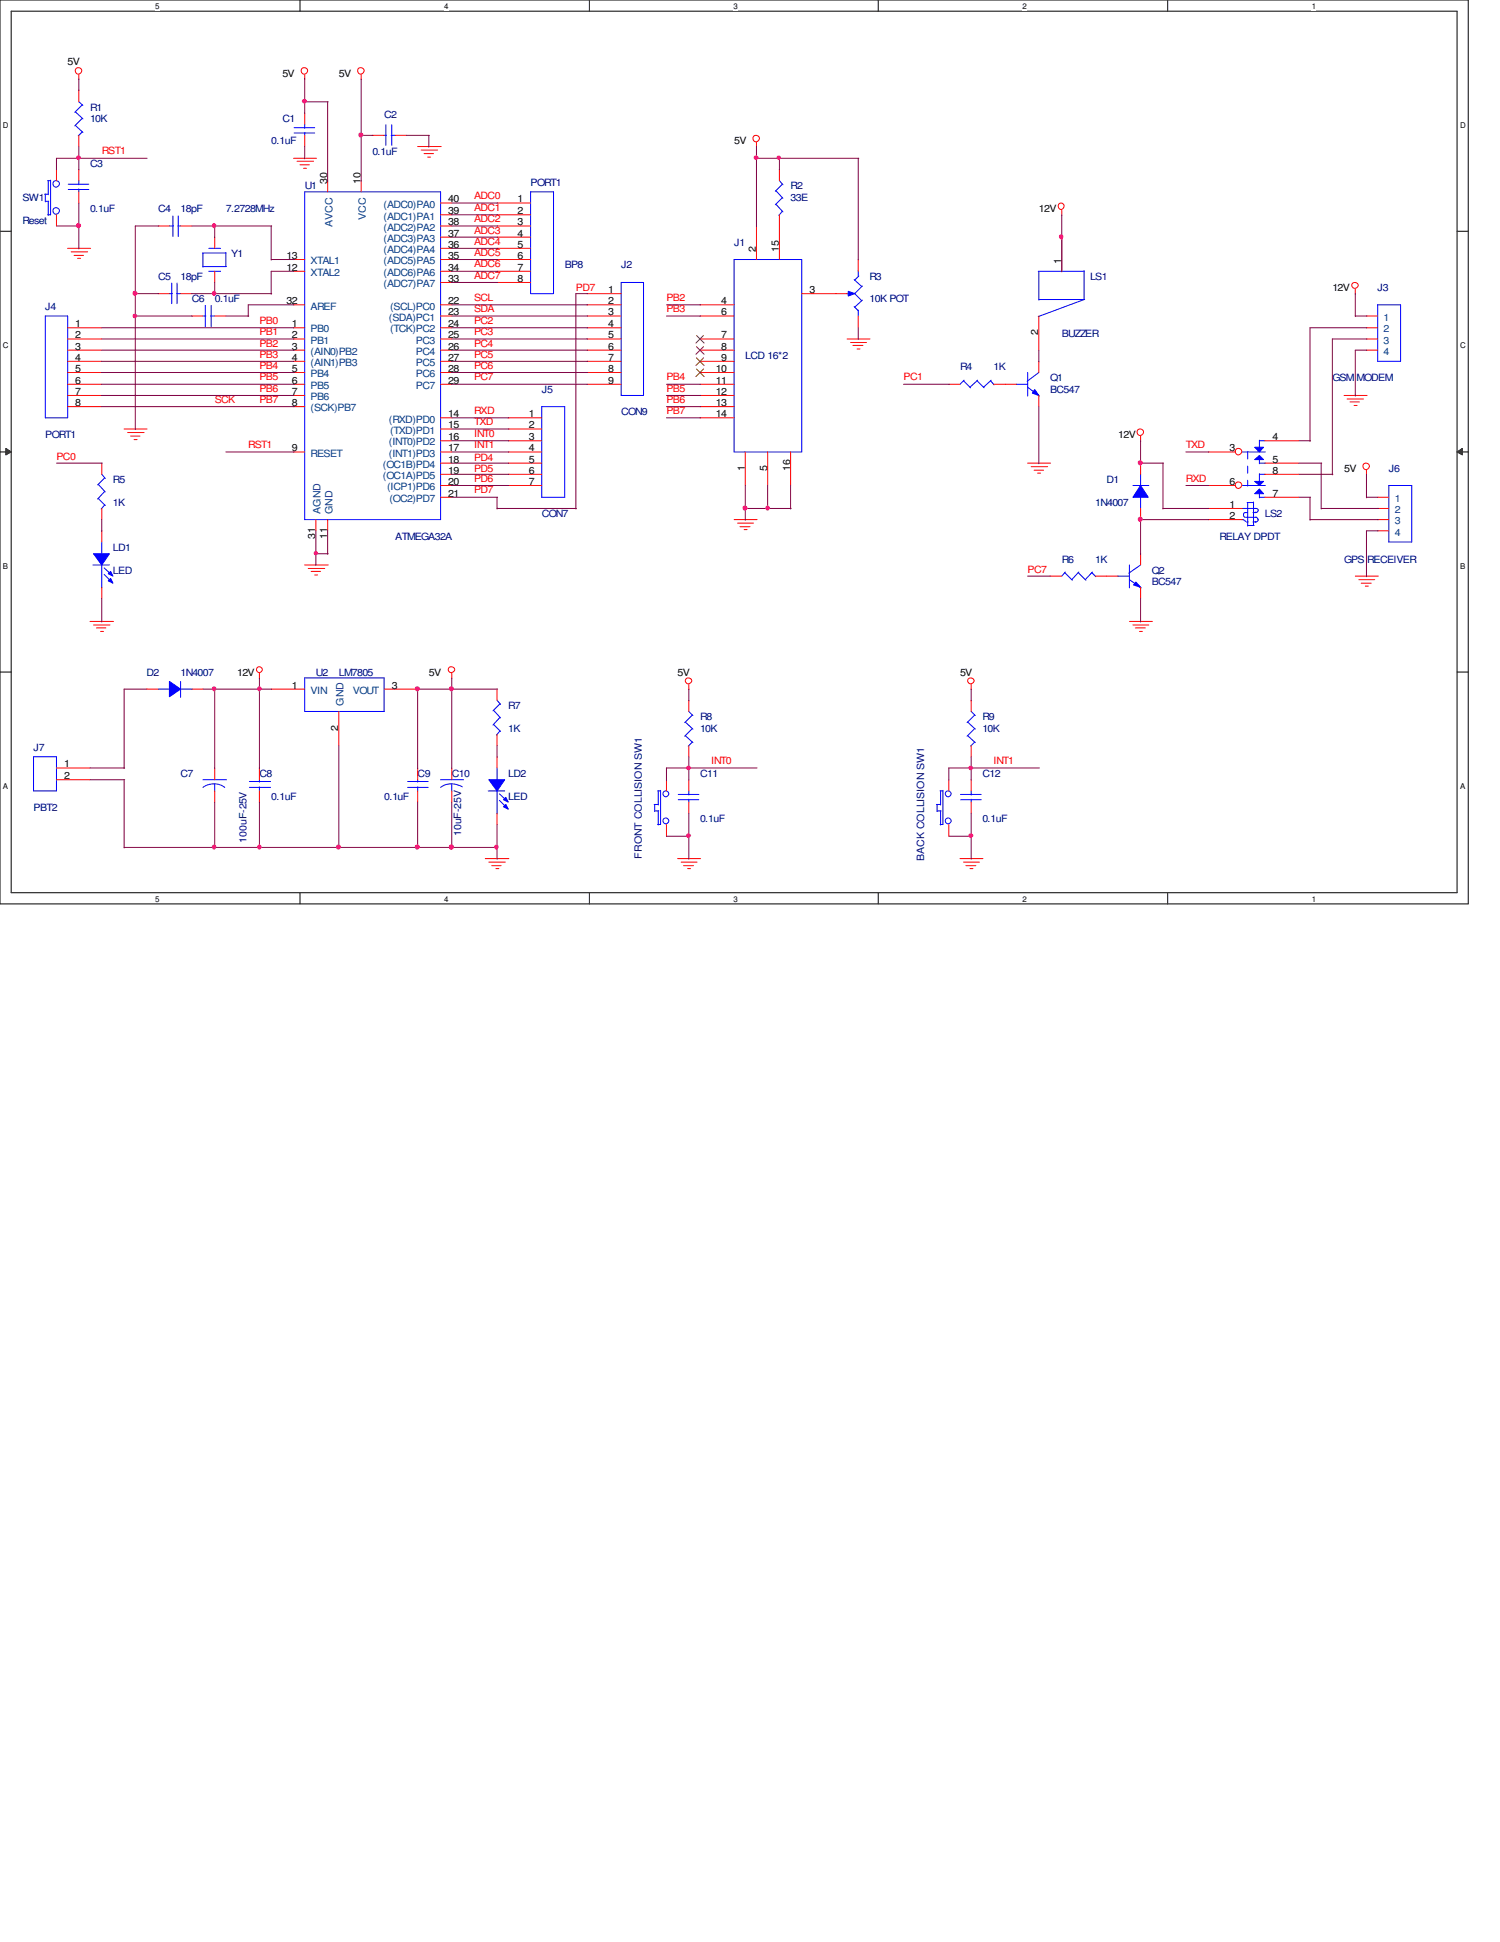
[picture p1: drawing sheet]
<svg xmlns="http://www.w3.org/2000/svg" width="216mm" height="279mm" viewBox="0 0 216 279" stroke-linecap="round" stroke-linejoin="round" font-family="sans-serif">
<path d="M0 0h211.3v130h-211.3zM1.6 1.6h208.1v126.8h-208.1z" fill="none" stroke="#000" stroke-width=".14"/>
<g fill="#fff">
<path d="M22.4 .3h.5v1.2h-.5z"/>
<path d="M22.4 128.7h.5v1.3h-.5z"/>
</g>
<path d="M43.2 0v1.6M43.2 128.4v1.6" fill="none" stroke="#000" stroke-width=".14"/>
<g fill="#fff">
<path d="M63.9 .3h.6v1.2h-.6z"/>
<path d="M63.9 128.7h.6v1.3h-.6z"/>
</g>
<path d="M84.8 0v1.6M84.8 128.4v1.6" fill="none" stroke="#000" stroke-width=".14"/>
<g fill="#fff">
<path d="M105.6 .3h.6v1.2h-.6z"/>
<path d="M105.6 128.7h.6v1.3h-.6z"/>
</g>
<path d="M126.4 0v1.6M126.4 128.4v1.6" fill="none" stroke="#000" stroke-width=".14"/>
<g fill="#fff">
<path d="M147.2 .3h.5v1.2h-.5z"/>
<path d="M147.2 128.7h.5v1.3h-.5z"/>
</g>
<path d="M168.1 0v1.6M168.1 128.4v1.6" fill="none" stroke="#000" stroke-width=".14"/>
<g fill="#fff">
<path d="M188.8 .3h.6v1.2h-.6z"/>
<path d="M188.8 128.7h.6v1.3h-.6z"/>
<path d="M.4 17.4h.8v1.3h-.8z"/>
<path d="M210.1 17.4h.8v1.3h-.8z"/>
<path d="M.4 49.1h.8v1.3h-.8z"/>
<path d="M210.1 49.1h.8v1.3h-.8z"/>
</g>
<path d="M0 33.3h1.6M209.7 33.3h1.6" fill="none" stroke="#000" stroke-width=".14"/>
<g fill="#fff">
<path d="M.4 80.9h.7v1.2h-.7z"/>
<path d="M210.1 80.9h.7v1.2h-.7z"/>
</g>
<path d="M0 65h1.6M.8 64.5l.8 .5-.8 .4zM209.7 65l.8-.5v.9zM209.7 65h1.6" fill="none" stroke="#000" stroke-width=".14"/>
<path d="M.8 64.5l.8 .5-.8 .4zM209.7 65l.8-.5v.9z" fill="#000"/>
<g fill="#fff">
<path d="M.4 112.5h.6v1.3h-.6z"/>
<path d="M210.1 112.5h.6v1.3h-.6z"/>
</g>
<path d="M0 96.7h1.6M209.7 96.7h1.6" fill="none" stroke="#000" stroke-width=".14"/>
<g fill="none" stroke="#f00" stroke-width=".14">
<path d="M11.3 10.8v.6M43.9 10.8v.6M52 10.8v.6M9.7 35.7h3.3M10.2 36.2h2.4M10.7 36.7h1.3M11.2 37.2h.4M42.2 22.8h3.4M42.2 37.3h1.7M42.2 39h1.7M42.8 23.2h2.3M43.2 23.7h1.3"/>
<path d="M43.7 24.2h.4M47.2 26v1.6M52 26v1.6M60.1 21.1h3.4M60.6 21.6h2.4M61 22.1h1.4M61.6 22.6h.4M63.4 35.7h1.6M63.4 37.3h1.6M63.4 39h1.6M63.4 29.2h1.6M63.4 30.9h1.6"/>
<path d="M63.4 32.5h1.6M63.4 34.1h1.6M108.9 20.5v.7M152.8 30.2v.8M9.7 48.8h4.9M9.7 56.9h4.9M9.7 47.2h4.9M9.7 50.4h4.9M9.7 52h4.9M9.7 53.6h4.9M9.7 55.3h4.9M9.7 58.5h4.9"/>
<path d="M42.2 48.8h1.7M42.2 56.9h1.7M42.2 43.9h1.7M42.2 47.2h1.7M42.2 50.4h1.7M42.2 52h1.7M42.2 53.6h1.7M42.2 55.3h1.7M42.2 58.5h1.7M63.4 48.8h1.6M63.4 43.9h1.6M63.4 45.5h1.6"/>
<path d="M63.4 47.2h1.6M63.4 50.4h1.6M63.4 52h1.6M63.4 53.6h1.6M63.4 55.3h1.6M63.4 40.6h1.6M121.9 48.8h3.3M122.4 49.3h2.3M122.8 49.7h1.4M123.4 50.2h.4M136.6 55.3h1.6M143 55.3h1.7"/>
<path d="M193.5 56.9h3.3M193.9 57.4h2.4M194.3 57.8h1.4M194.9 58.3h.4M195.1 41.6v.7M14.6 66.6v1.6M14.6 73.2v1.6M17.9 61.7h3.3M18.4 62.2h2.3M18.8 62.7h1.4M19.3 63.2h.4M42.2 65h1.7"/>
<path d="M45.5 74.8v1.6M47.2 74.8v1.6M63.4 61.7h1.6M63.4 66.6h1.6M63.4 65h1.6M63.4 60.1h1.6M63.4 63.4h1.6M63.4 68.2h1.6M63.4 69.9h1.6M63.4 71.5h1.6M105.7 74.8h3.3M106.2 75.3h2.3"/>
<path d="M106.5 75.8h1.4M107.1 76.2h.4M147.9 66.6h3.3M148.4 67.1h2.4M148.8 67.6h1.4M149.4 68.1h.4M164.2 62.7v.8M196.7 67.6v.7M13 89.4h3.3M13.5 89.9h2.3M13.9 90.3h1.3M14.5 90.8h.4"/>
<path d="M37.3 96.9v.7M43.9 81.3h3.3M44.4 81.8h2.3M44.8 82.2h1.3M45.3 82.7h.4M65 96.9v.7M99.1 98.5v.7M139.8 98.5v.7M162.6 89.4h3.3M163.1 89.9h2.3M163.4 90.3h1.4M164 90.8h.4"/>
<path d="M195.1 82.9h3.3M195.6 83.4h2.3M195.9 83.9h1.5M196.5 84.3h.4M30.9 110.5v1.7M30.9 113.8v1.6M99.1 112.2v1.6M99.1 115.4v1.6M69.8 123.5h3.4M70.4 124h2.3M70.8 124.5h1.3M71.4 125h.4"/>
<path d="M97.5 123.5h3.3M98 124h2.3M98.4 124.5h1.4M99 125h.4M138.2 123.5h3.3M138.7 124h2.3M139 124.5h1.5M139.6 125h.4"/>
<circle cx="11.3" cy="10.2" r=".48"/>
<circle cx="43.8" cy="10.2" r=".48"/>
<circle cx="51.9" cy="10.2" r=".48"/>
<circle cx="108.8" cy="19.9" r=".48"/>
<circle cx="152.7" cy="29.7" r=".45"/>
<circle cx="195" cy="41.1" r=".45"/>
<circle cx="164.1" cy="62.2" r=".48"/>
<circle cx="196.6" cy="67.1" r=".48"/>
<circle cx="37.3" cy="96.3" r=".42"/>
<circle cx="65" cy="96.3" r=".45"/>
<circle cx="99.1" cy="97.9" r=".45"/>
<circle cx="139.8" cy="97.9" r=".45"/>
</g>
<g fill="none" stroke="#00f" stroke-width=".14">
<path d="M43.9 27.6h19.5v47.2h-19.5zM6.5 45.5h3.2v14.6h-3.2zM138.7 54.8l1 1M138.8 54.7l-.6 .6M140.6 54.8l1 1M140.7 54.7l-1.1 1M142.6 54.8l.5 .6M142.7 54.7l-1.1 1M14.1 69.7l1.1 1.1M14.1 71.7l1.1 1M14.6 68.2l.6 .6M15.1 68.7l-1 1.1"/>
<path d="M15.1 70.7l-1 1.1M15.1 72.6l-.5 .6M29.2 113.3a2.67 2.67 0 0 1 3.1 0M29.2 112.2h3.4M30.9 112.8v1.1M70.3 113.8h2.3M71.5 110.5v1.8M71.5 113.8v3.3M97.6 114.3h3M97.6 115.1h3M99.1 113.8v.6M99.1 115v.4"/>
</g>
<path d="M70.4 112.2h2.2l-1.1 1.6z" fill-rule="evenodd" fill="#00f"/>
<path d="M70.4 112.2h2.2l-1.1 1.6z" fill="none" stroke="#00f" stroke-width=".14"/>
<path d="M72.8 115.7l.4 .7-.7-.3z" fill-rule="evenodd" fill="#00f"/>
<path d="M72.8 115.7l.4 .7-.7-.3z" fill="none" stroke="#00f" stroke-width=".14"/>
<path d="M72.8 114.7l.4 .7-.7-.3z" fill-rule="evenodd" fill="#00f"/>
<g fill="none" stroke="#00f" stroke-width=".14">
<path d="M6.4 27.9h.5M6.5 27.9v1.1M6.5 29h.5M6.9 26h.4M6.9 26v2M6.9 29v2M7.3 25.9v5h-.4M76.4 27.6h3.3v14.6h-3.3zM111.7 27.4l1 1.1M111.7 29.4l1 1.1M112.2 26l.5 .6M112.6 26.5l-1 1"/>
<path d="M112.6 28.4l-1 1.1M112.6 30.4l-.5 .6M198.3 43.9h3.3v8.1h-3.3zM22.8 99.1h1.7M26 98v2.3M26 99.1h1.7M35.9 113.3h3M35.9 112.4h3M37.3 112.2v.3M37.3 113.2v.6M58.7 113.3h2.9M58.7 112.4h2.9"/>
<path d="M60.1 112.2v.3M60.1 113.2v.6M71.9 114.2l1.1 1M71.9 115.1l1.1 1.1M72.8 114.7l.4 .7-.7-.3zM134.8 115.7h.6M134.9 115.7v1.1M134.9 116.7h.6M135.3 113.8h.4M135.4 113.8v2M135.4 116.7v2M135.7 113.7v4.9h-.4"/>
<circle cx="8.1" cy="30.3" r=".48"/>
<circle cx="8.1" cy="26.4" r=".48"/>
<circle cx="136.5" cy="118.1" r=".42"/>
<circle cx="136.5" cy="114.2" r=".42"/>
</g>
<g fill="none" stroke="#f00" stroke-width=".14">
<path d="M8.1 24.4v1.6M8.1 30.9v1.6M71.5 29.2h4.9M71.5 30.9h4.9M71.5 32.5h4.9M71.5 34.1h4.9M71.5 35.7h4.9M71.5 37.3h4.9M71.5 39h4.9M112.2 24.4v1.6M112.2 30.9v1.6M71.5 40.6h4.9"/>
<path d="M196.7 45.5h1.6M196.7 47.2h1.6M196.7 48.8h1.6M196.7 50.4h1.6M37.3 110.5v1.7M37.3 113.8v1.6M60.1 110.5v1.7M60.1 113.8v1.6M71.5 108.9v1.6M71.5 117v1.6M136.6 112.2v1.6M136.6 118.6v1.7"/>
</g>
<path d="M24.4 98l1.6 1.1-1.6 1.1z" fill-rule="evenodd" fill="#00f"/>
<g fill="none" stroke="#00f" stroke-width=".14">
<path d="M42.3 18.4h3M42.3 19.1h3M43.9 17.9v.6M43.9 19.1v.4M55.3 19.5h.3M55.5 17.9v3M56.3 19.5h.6M56.4 17.9v3M29.1 36.4h3.4M29.2 38.4h3.4M29.2 36.4v2M30.1 39h1.6"/>
<path d="M30.1 35.7h1.6M32.5 36.3v2.1M105.7 37.3h9.7v27.7h-9.7zM149.4 39h6.6M149.5 39v4.2M156 38.9v4.2l-6.6 2.5M29.2 45.5h.4M29.5 43.9v3.1M30.3 45.5h.6M30.4 43.9v3.1M89.4 40.6h3.2v16.3h-3.2zM149.5 43.1h6.6"/>
<path d="M163.1 69.9h2.3M164.2 68.2v1.7M164.2 71.5v1.7M24.4 98l1.6 1.1-1.6 1.1zM43.9 97.5h11.4v4.9h-11.4zM153.2 82.4l1.1 1.1M153.3 82.3l-.5 .6M155.2 82.4l1.1 1.1M155.3 82.3l-1 1.1M157.1 82.4l.6 .6M157.2 82.3l-1 1.1M4.8 108.9h3.3v4.9h-3.3z"/>
<path d="M63.4 112.2h3.3M65 112.8v1.1M66.5 113.2a2.87 2.87 0 0 0-3.1 .1M71 102.2l1.1 1.1M71 104.2l1.1 1M71.5 100.8l.6 .5M72 101.3l-1 1M72 103.2l-1 1.1M72 105.2l-.5 .5M94.1 115.7h.6M94.2 115.7v1.1M94.2 116.7h.6"/>
<path d="M94.7 113.8h.4M94.7 113.8v2M94.7 116.7v2M95.1 113.7v4.9h-.4M138.3 114.3h2.9M138.3 115.1h2.9M139.3 103.9l1.1 1M139.3 105.8l1.1 1M139.8 102.4l.6 .6M139.8 113.8v.6M139.8 115v.4M140.3 102.9l-1.1 1.1"/>
<path d="M140.3 104.8l-1.1 1.1M140.3 106.8l-.6 .6"/>
<circle cx="95.8" cy="118.1" r=".42"/>
<circle cx="95.8" cy="114.2" r=".42"/>
</g>
<g fill="none" stroke="#f00" stroke-width=".14">
<path d="M43.9 16.3v1.6M43.9 19.5v1.6M53.6 19.5h1.7M56.9 19.5h1.6M30.9 34.1v1.6M30.9 39v1.6M108.9 32.5v4.8M112.2 32.5v4.8M152.8 34.1v4.9M27.6 45.5h1.6M30.9 45.5h1.6M84.5 45.5h4.9"/>
<path d="M84.5 42.2h4.9M84.5 43.9h4.9M84.5 47.2h4.9M84.5 48.8h4.9M84.5 50.4h4.9M84.5 52h4.9M84.5 53.6h4.9M84.5 55.3h4.9M100.8 45.5h4.9M100.8 43.9h4.9M100.8 48.8h4.9M100.8 50.4h4.9"/>
<path d="M100.8 52h4.9M100.8 53.6h4.9M100.8 55.3h4.9M100.8 56.9h4.9M100.8 58.5h4.9M115.4 42.2h4.9M149.5 45.5v4.9M100.8 60.1h4.9M107.3 65v4.9M110.5 65v4.9M113.8 65v4.9M21.1 99.1h1.7"/>
<path d="M27.6 99.1h1.6M39 99.1h4.9M55.3 99.1h4.8M71.5 99.1v1.7M151.1 82.9h1.7M157.6 82.9h1.7M8.1 110.5h4.9M8.1 112.2h4.9M48.8 102.4v4.9M65 110.5v1.7M65 113.8v1.6M71.5 105.7v1.6"/>
<path d="M95.9 112.2v1.6M95.9 118.6v1.7M139.8 100.8v1.6M139.8 107.3v1.6M139.8 112.2v1.6M139.8 115.4v1.6"/>
</g>
<path d="M100.2 48.3l1.1 1.1M100.2 49.9l1.1 1.1M100.2 51.5l1.1 1.1M100.2 53.1l1.1 1.1M101.3 48.3l-1.1 1.1M101.3 49.9l-1.1 1.1M101.3 51.5l-1.1 1.1M101.3 53.1l-1.1 1.1" fill="none" stroke="#804000" stroke-width=".14"/>
<path d="M164.2 69.9l1.1 1.6h-2.2z" fill-rule="evenodd" fill="#00f"/>
<g fill="none" stroke="#00f" stroke-width=".14">
<path d="M10.8 16.1l1.1 1M10.8 18l1.1 1.1M11.3 14.6l.6 .6M11.9 15.1l-1.1 1.1M11.9 17l-1.1 1.1M11.9 19l-.6 .6M24.4 32.5h.6M24.9 31.1v2.9M25.6 32.5h.4M25.7 31.1v2.9M146.2 55.3h1.7M147.9 55.7l1.7 1.3"/>
<path d="M147.9 53.6v3.4M149.5 53.6l-1.7 1.3M164.2 69.9l1.1 1.6h-2.2zM199.9 69.9h3.3v8.1h-3.3zM98.6 103.9l1.1 1M98.6 105.8l1.1 1M99.1 102.4l.6 .6M99.7 102.9l-1.1 1.1M99.7 104.8l-1.1 1.1M99.7 106.8l-.6 .6"/>
</g>
<path d="M11.3 13v1.6M11.3 19.5v1.6M22.8 32.5h1.6M26 32.5h1.6M164.2 66.6v1.6M164.2 73.2v1.6M198.3 71.5h1.6M198.3 73.2h1.6M198.3 74.8h1.6M198.3 76.4h1.6M99.1 100.8v1.6M99.1 107.3v1.6" fill="none" stroke="#f00" stroke-width=".14"/>
<path d="M148.9 56l.6 .9-.9-.3z" fill="#00f"/>
<path d="M148.9 56l.6 .9-.9-.3zM14.6 78v1.8M13.4 81.3h2.3M14.6 81.3v3.3" fill="none" stroke="#00f" stroke-width=".14"/>
<path d="M144.7 55.3h1.6M149.5 52v1.6M149.5 56.9v1.6" fill="none" stroke="#f00" stroke-width=".14"/>
<path d="M13.5 79.7h2.2l-1.1 1.6z" fill-rule="evenodd" fill="#00f"/>
<path d="M13.5 79.7h2.2l-1.1 1.6z" fill="none" stroke="#00f" stroke-width=".14"/>
<path d="M15.9 83.2l.4 .7-.7-.3z" fill-rule="evenodd" fill="#00f"/>
<path d="M15.9 83.2l.4 .7-.7-.3z" fill="none" stroke="#00f" stroke-width=".14"/>
<path d="M15.9 82.2l.4 .7-.7-.3z" fill-rule="evenodd" fill="#00f"/>
<path d="M78 58.5h3.3v13h-3.3zM15 81.7l1.1 1M15 82.6l1.1 1.1M15.9 82.2l.4 .7-.7-.3z" fill="none" stroke="#00f" stroke-width=".14"/>
<path d="M14.6 76.4v1.6M73.2 60.1h4.8M73.2 61.7h4.8M73.2 63.4h4.8M73.2 65h4.8M73.2 66.6h4.8M73.2 68.2h4.8M73.2 69.9h4.8M14.6 84.5v1.6" fill="none" stroke="#f00" stroke-width=".14"/>
<path d="M122.1 41.9l.9 .3-.9 .4z" fill="#00f"/>
<g fill="none" stroke="#00f" stroke-width=".14">
<path d="M123.5 38.9v.9M123.6 39.7l-.6 .6M121.8 42.2h.5M122.1 41.9l.9 .3-.9 .4zM122.9 44.1l.6 .6M122.9 42.2l1.1 1.1M122.9 40.2l1.1 1M123.5 44.6v.9M124.1 43.2l-1.1 1M124.1 41.1l-1.1 1.1M160.9 82.9h1.7M162.6 83.4l1.7 1.2"/>
<path d="M162.6 81.3v3.3M164.2 81.3l-1.7 1.2"/>
</g>
<path d="M123.5 37.3v1.7M120.3 42.2h1.6M123.5 45.5v1.7" fill="none" stroke="#f00" stroke-width=".14"/>
<path d="M163.5 83.7l.7 .8-1-.3z" fill="#00f"/>
<path d="M9.8 26.5h3M9.8 27.3h3M11.3 26v.6M11.3 27.2v.4M163.5 83.7l.7 .8-1-.3z" fill="none" stroke="#00f" stroke-width=".14"/>
<path d="M11.3 24.4v1.6M11.3 27.6v1.6M164.2 79.7v1.6M159.3 82.9h1.7M164.2 84.5v1.6" fill="none" stroke="#f00" stroke-width=".14"/>
<path d="M180.6 66.1l.7-.6 .6 .6z" fill="#00f"/>
<path d="M180.6 66.1l.7-.6 .6 .6z" fill="none" stroke="#00f" stroke-width=".14"/>
<path d="M180.6 64.3h1.3l-.6 .7z" fill="#00f"/>
<g fill="none" stroke="#00f" stroke-width=".14">
<path d="M178.7 74.8h.4M178.8 65h3.3M178.8 73.2h2M179.2 74.8l.1 .2M179.3 74.4h1.5M179.4 75.1h.3M179.5 72.3h.9M179.6 73.7h-.4a.35 .35 0 0 0-.2 .4 .35 .35 0 0 0 .2 .3M179.6 72.3v3.4M179.6 75.6h.9M180.3 73.7h.5M180.3 75.1h.5"/>
<path d="M180.4 72.2v3.4M180.6 64.3h1.3l-.6 .7zM180.7 73.2l.4 .1a.33 .33 0 0 1-.1 .3 .33 .33 0 0 1-.3 .1M180.7 74.4a.35 .35 0 0 1 .4 .2 .35 .35 0 0 1-.2 .4l-.1 .1-.1-.1M181.3 63.3v1M181.3 66.1v.6M181.3 63.4h.8M181.3 66.6h.8"/>
</g>
<path d="M180.6 69.3h1.3l-.6 .6z" fill="#00f"/>
<path d="M180.6 69.3h1.3l-.6 .6z" fill="none" stroke="#00f" stroke-width=".14"/>
<path d="M180.6 71l.7-.6 .6 .6z" fill="#00f"/>
<path d="M24.4 42.2h.4M24.7 40.7v3M25.4 42.2h.6M25.5 40.7v3M178.8 69.9h3.3M180.6 71l.7-.6 .6 .6zM181.3 71.5h.8M181.3 68.2v1.1M181.3 71v.6M181.3 68.2h.8" fill="none" stroke="#00f" stroke-width=".14"/>
<path d="M179.6 65v4.9" fill="none" stroke="#00f" stroke-width=".14" stroke-dasharray="1 1 1 1 1 1 1 1"/>
<g fill="none" stroke="#f00" stroke-width=".14">
<path d="M22.8 42.2h1.6M26 42.2h1.6M173.9 65h3.9M173.9 69.9h3.9M173.9 73.2h4.9M173.9 74.8h4.9M182 63.4h4.9M182 66.6h4.9M182 68.2h4.9M182 71.5h4.9"/>
<circle cx="178.3" cy="69.8" r=".48"/>
<circle cx="178.3" cy="65" r=".48"/>
</g>
<g fill="none" stroke="#800040" stroke-width=".14">
<path d="M11.3 11.3v1.7M43.9 11.3v5M43.9 14.6h3.3M47.2 14.6v11.5M52 19.5h1.7M52 11.3v14.8M58.5 19.5h3.3M61.7 19.5v1.7M8.1 32.5h3.3M11.3 21.1v3.4M11.3 29.2v6.6M21.2 22.8h-13.1v1.7"/>
<path d="M22.9 32.5h-3.4v29.3M27.6 32.5h11.5M30.9 32.5v1.7M39 37.3h3.3M39 32.5v4.9M42.3 39h-3.3v3.3M43.9 21.1v1.8M65 32.5h6.6M65 37.3h6.6M65 29.2h6.6M65 35.7h6.6M65 34.1h6.6"/>
<path d="M65 30.9h6.6M65 39h6.6M108.9 22.8h14.7M108.9 21.1v11.5M112.2 22.8v1.7M123.5 22.8v14.6M152.8 30.9v8.2M14.6 55.3h27.7M14.6 48.8h27.7M14.6 50.4h27.7M14.6 56.9h27.7M14.6 47.2h27.7"/>
<path d="M14.6 52h27.7M14.6 58.5h27.7M14.6 53.6h27.7M19.5 42.2h3.4M19.5 45.5h8.2M27.6 42.2h11.5M30.9 40.6v1.7M32.5 45.5h3.3M42.3 43.9h-6.6v1.7M65 55.3h19.6M65 48.8h19.6M65 50.4h19.6"/>
<path d="M65 47.2h19.6M65 52h19.6M65 43.9h19.6M65 40.6h6.6M65 53.6h19.6M65 45.5h19.6M84.6 42.2h-1.7v31M95.9 55.3h4.9M95.9 56.9h4.9M95.9 43.9h4.9M95.9 58.5h4.9M95.9 45.5h4.9"/>
<path d="M123.5 47.2v1.7M130 55.3h6.7M149.5 50.4v1.7M149.5 58.5v8.2M195.1 45.5h1.7M195.1 42.2v3.4M196.8 48.8h-5v19.5M196.8 50.4h-1.7v6.6M196.8 47.2h-8.2v16.3M8.1 66.6h6.6M14.6 74.8v1.7M32.5 65h9.8"/>
<path d="M45.5 76.4v5M45.5 79.7h1.7M47.2 76.4v3.4M65 68.2h8.2M65 69.9h8.2M65 63.4h8.2M65 61.7h8.2M65 65h8.2M65 60.1h8.2M65 71.5h6.6M65 66.6h8.2M71.5 71.5v1.7"/>
<path d="M71.5 73.2h11.5M95.9 60.1h4.9M107.3 73.2h6.6M107.3 69.9v4.9M110.5 69.9v3.3M113.8 69.9v3.3M164.2 66.6h3.3M164.2 63.4v3.3M167.4 73.2h6.6M167.4 66.6v6.6M170.7 69.9h3.3M170.7 65h3.3"/>
<path d="M174 74.8h-9.8v5M186.9 68.2h5M186.9 63.4h1.7M186.9 71.5h1.7M186.9 66.6h3.3M188.6 74.8h9.8M188.6 71.5v3.3M190.2 73.2h8.2M190.2 66.6v6.6M196.7 71.5h1.7M196.7 68.2v3.4M198.4 76.4h-1.7v6.6"/>
<path d="M14.6 86.1v3.4M21.2 99.1h-3.3v11.5M29.2 99.1h9.9M30.9 99.1v11.5M37.3 97.5v13.1M65 97.5v13.1M71.6 99.1h-11.5v11.5M99.1 99.1v1.7M139.8 99.1v1.7M147.9 82.9h3.3M164.2 86.1v3.4M13 112.2h4.9"/>
<path d="M13 110.5h4.9M17.9 112.2v9.8M30.9 115.4v6.6M37.3 115.4v6.6M48.8 107.3v14.7M60.1 115.4v6.6M65 115.4v6.6M71.5 107.3v1.7M71.5 118.6v5M99.1 108.9v3.4M99.1 117v6.6M109 110.5h-13.1v1.8"/>
<path d="M139.8 108.9v3.4M139.8 117v6.6M149.6 110.5h-13v1.8M17.9 121.9h53.7M95.9 120.3h3.3M136.6 120.3h3.3"/>
</g>
<path d="M45.2 79.4l.3-.1 .2 .3-.2 .2-.2-.1z" fill-rule="evenodd" fill="#f0f"/>
<path d="M45.2 79.4l.3-.1 .2 .3-.2 .2-.2-.1z" fill="none" stroke="#f0f" stroke-width=".14"/>
<circle cx="11.3" cy="32.5" r=".31" fill="#f0f"/>
<circle cx="11.3" cy="32.5" r=".31" fill="none" stroke="#f0f" stroke-width=".14"/>
<circle cx="30.8" cy="32.5" r=".28" fill="#f0f"/>
<circle cx="30.8" cy="32.5" r=".28" fill="none" stroke="#f0f" stroke-width=".14"/>
<circle cx="43.8" cy="14.6" r=".28" fill="#f0f"/>
<circle cx="43.8" cy="14.6" r=".28" fill="none" stroke="#f0f" stroke-width=".14"/>
<circle cx="30.8" cy="42.2" r=".28" fill="#f0f"/>
<circle cx="30.8" cy="42.2" r=".28" fill="none" stroke="#f0f" stroke-width=".14"/>
<circle cx="11.3" cy="22.7" r=".28" fill="#f0f"/>
<circle cx="11.3" cy="22.7" r=".28" fill="none" stroke="#f0f" stroke-width=".14"/>
<circle cx="30.8" cy="99.1" r=".28" fill="#f0f"/>
<circle cx="30.8" cy="99.1" r=".28" fill="none" stroke="#f0f" stroke-width=".14"/>
<circle cx="37.3" cy="99.1" r=".28" fill="#f0f"/>
<circle cx="37.3" cy="99.1" r=".28" fill="none" stroke="#f0f" stroke-width=".14"/>
<circle cx="108.9" cy="22.7" r=".28" fill="#f0f"/>
<circle cx="108.9" cy="22.7" r=".28" fill="none" stroke="#f0f" stroke-width=".14"/>
<circle cx="152.7" cy="34.1" r=".28" fill="#f0f"/>
<circle cx="152.7" cy="34.1" r=".28" fill="none" stroke="#f0f" stroke-width=".14"/>
<circle cx="107.2" cy="73.1" r=".31" fill="#f0f"/>
<circle cx="107.2" cy="73.1" r=".31" fill="none" stroke="#f0f" stroke-width=".14"/>
<circle cx="110.5" cy="73.1" r=".28" fill="#f0f"/>
<circle cx="110.5" cy="73.1" r=".28" fill="none" stroke="#f0f" stroke-width=".14"/>
<circle cx="19.4" cy="42.2" r=".31" fill="#f0f"/>
<circle cx="19.4" cy="42.2" r=".31" fill="none" stroke="#f0f" stroke-width=".14"/>
<circle cx="19.4" cy="45.5" r=".28" fill="#f0f"/>
<circle cx="19.4" cy="45.5" r=".28" fill="none" stroke="#f0f" stroke-width=".14"/>
<circle cx="65" cy="121.9" r=".31" fill="#f0f"/>
<circle cx="65" cy="121.9" r=".31" fill="none" stroke="#f0f" stroke-width=".14"/>
<circle cx="30.8" cy="121.9" r=".28" fill="#f0f"/>
<circle cx="30.8" cy="121.9" r=".28" fill="none" stroke="#f0f" stroke-width=".14"/>
<circle cx="37.3" cy="121.9" r=".28" fill="#f0f"/>
<circle cx="37.3" cy="121.9" r=".28" fill="none" stroke="#f0f" stroke-width=".14"/>
<circle cx="48.7" cy="121.9" r=".31" fill="#f0f"/>
<circle cx="48.7" cy="121.9" r=".31" fill="none" stroke="#f0f" stroke-width=".14"/>
<circle cx="71.4" cy="121.9" r=".28" fill="#f0f"/>
<circle cx="71.4" cy="121.9" r=".28" fill="none" stroke="#f0f" stroke-width=".14"/>
<circle cx="60.1" cy="99.1" r=".31" fill="#f0f"/>
<circle cx="60.1" cy="99.1" r=".31" fill="none" stroke="#f0f" stroke-width=".14"/>
<circle cx="51.9" cy="19.4" r=".31" fill="#f0f"/>
<circle cx="51.9" cy="19.4" r=".31" fill="none" stroke="#f0f" stroke-width=".14"/>
<circle cx="60.1" cy="121.9" r=".31" fill="#f0f"/>
<circle cx="60.1" cy="121.9" r=".31" fill="none" stroke="#f0f" stroke-width=".14"/>
<circle cx="65" cy="121.9" r=".31" fill="#f0f"/>
<circle cx="65" cy="121.9" r=".31" fill="none" stroke="#f0f" stroke-width=".14"/>
<circle cx="65" cy="99.1" r=".31" fill="#f0f"/>
<circle cx="65" cy="99.1" r=".31" fill="none" stroke="#f0f" stroke-width=".14"/>
<path d="M111.9 22.5l.2-.1 .3 .3-.3 .2-.2-.1z" fill-rule="evenodd" fill="#f0f"/>
<path d="M111.9 22.5l.2-.1 .3 .3-.3 .2-.2-.1z" fill="none" stroke="#f0f" stroke-width=".14"/>
<circle cx="99.1" cy="110.5" r=".28" fill="#f0f"/>
<circle cx="99.1" cy="110.5" r=".28" fill="none" stroke="#f0f" stroke-width=".14"/>
<circle cx="99.1" cy="120.2" r=".28" fill="#f0f"/>
<circle cx="99.1" cy="120.2" r=".28" fill="none" stroke="#f0f" stroke-width=".14"/>
<circle cx="164.1" cy="66.6" r=".31" fill="#f0f"/>
<circle cx="164.1" cy="66.6" r=".31" fill="none" stroke="#f0f" stroke-width=".14"/>
<circle cx="164.1" cy="74.7" r=".31" fill="#f0f"/>
<circle cx="164.1" cy="74.7" r=".31" fill="none" stroke="#f0f" stroke-width=".14"/>
<circle cx="139.8" cy="110.5" r=".28" fill="#f0f"/>
<circle cx="139.8" cy="110.5" r=".28" fill="none" stroke="#f0f" stroke-width=".14"/>
<circle cx="139.8" cy="120.2" r=".28" fill="#f0f"/>
<circle cx="139.8" cy="120.2" r=".28" fill="none" stroke="#f0f" stroke-width=".14"/>
<g font-size="1.4">
<text x="9.7" y="9.4">5V</text>
<text x="40.6" y="11">5V</text>
<text x="48.8" y="11">5V</text>
<text x="105.7" y="20.7">5V</text>
<text x="47.1" y="26.5" transform="rotate(-90 47.1 26.5)">30</text>
<text x="51.9" y="26.5" transform="rotate(-90 51.9 26.5)">10</text>
<text x="64.5" y="29.1">40</text>
<text x="74.5" y="29.1">1</text>
<text x="64.5" y="30.8">39</text>
<text x="64.5" y="32.4">38</text>
<text x="64.5" y="34">37</text>
<text x="64.5" y="35.6">36</text>
<text x="74.5" y="30.8">2</text>
<text x="74.5" y="32.4">3</text>
<text x="74.5" y="34">4</text>
<text x="74.5" y="35.6">5</text>
<text x="149.5" y="30.5">12V</text>
<text x="41.2" y="37.3">13</text>
<text x="41.2" y="38.9">12</text>
<text x="64.5" y="37.3">35</text>
<text x="64.5" y="38.9">34</text>
<text x="64.5" y="40.6">33</text>
<text x="74.5" y="37.3">6</text>
<text x="74.5" y="38.9">7</text>
<text x="74.5" y="40.6">8</text>
<text x="108.8" y="36.2" transform="rotate(-90 108.8 36.2)">2</text>
<text x="112.1" y="36.2" transform="rotate(-90 112.1 36.2)">15</text>
<text x="152.7" y="37.9" transform="rotate(-90 152.7 37.9)">1</text>
<text x="191.8" y="41.9">12V</text>
<text x="10.8" y="47.1">1</text>
<text x="41.2" y="43.8">32</text>
<text x="42" y="47.1">1</text>
<text x="64.5" y="43.8">22</text>
<text x="64.5" y="45.4">23</text>
<text x="64.5" y="47.1">24</text>
<text x="87.5" y="42.2">1</text>
<text x="87.5" y="43.8">2</text>
<text x="87.5" y="45.4">3</text>
<text x="87.5" y="47.1">4</text>
<text x="103.8" y="43.8">4</text>
<text x="103.8" y="45.4">6</text>
<text x="116.5" y="42.2">3</text>
<text x="10.8" y="48.7">2</text>
<text x="10.8" y="50.3">3</text>
<text x="10.8" y="51.9">4</text>
<text x="10.8" y="53.5">5</text>
<text x="42" y="48.7">2</text>
<text x="42" y="50.3">3</text>
<text x="42" y="51.9">4</text>
<text x="42" y="53.5">5</text>
<text x="64.5" y="48.7">25</text>
<text x="64.5" y="50.3">26</text>
<text x="64.5" y="51.9">27</text>
<text x="64.5" y="53.5">28</text>
<text x="87.5" y="48.7">5</text>
<text x="87.5" y="50.3">6</text>
<text x="87.5" y="51.9">7</text>
<text x="87.5" y="53.5">8</text>
<text x="103" y="53.5">10</text>
<text x="103.8" y="48.7">7</text>
<text x="103.8" y="50.3">8</text>
<text x="103.8" y="51.9">9</text>
<text x="149.4" y="48.3" transform="rotate(-90 149.4 48.3)">2</text>
<text x="10.8" y="55.2">6</text>
<text x="10.8" y="56.8">7</text>
<text x="10.8" y="58.4">8</text>
<text x="42" y="55.2">6</text>
<text x="42" y="56.8">7</text>
<text x="42" y="58.4">8</text>
<text x="64.5" y="55.2">29</text>
<text x="87.5" y="55.2">9</text>
<text x="103" y="55.2">11</text>
<text x="103" y="56.8">12</text>
<text x="103" y="58.4">13</text>
<text x="42" y="64.9">9</text>
<text x="64.5" y="60">14</text>
<text x="64.5" y="61.6">15</text>
<text x="64.5" y="63.3">16</text>
<text x="64.5" y="64.9">17</text>
<text x="76.1" y="60">1</text>
<text x="76.1" y="61.6">2</text>
<text x="76.1" y="63.3">3</text>
<text x="76.1" y="64.9">4</text>
<text x="103" y="60">14</text>
<text x="161" y="63">12V</text>
<text x="177" y="64.9">3</text>
<text x="183.1" y="63.3">4</text>
<text x="64.5" y="66.5">18</text>
<text x="64.5" y="68.2">19</text>
<text x="64.5" y="69.8">20</text>
<text x="64.5" y="71.5">21</text>
<text x="76.1" y="66.5">5</text>
<text x="76.1" y="68.2">6</text>
<text x="76.1" y="69.8">7</text>
<text x="107.2" y="67.8" transform="rotate(-90 107.2 67.8)">1</text>
<text x="110.4" y="67.8" transform="rotate(-90 110.4 67.8)">5</text>
<text x="113.7" y="67.8" transform="rotate(-90 113.7 67.8)">16</text>
<text x="177" y="69.8">6</text>
<text x="183.1" y="66.5">5</text>
<text x="183.1" y="68.2">8</text>
<text x="183.1" y="71.5">7</text>
<text x="193.5" y="67.9">5V</text>
<text x="45.4" y="77.6" transform="rotate(-90 45.4 77.6)">31</text>
<text x="47.1" y="77.6" transform="rotate(-90 47.1 77.6)">11</text>
<text x="177" y="73.1">1</text>
<text x="177" y="74.7">2</text>
<text x="34.1" y="97.2">12V</text>
<text x="42" y="99.1">1</text>
<text x="56.4" y="99.1">3</text>
<text x="61.7" y="97.2">5V</text>
<text x="97.5" y="97.2">5V</text>
<text x="138.2" y="97.2">5V</text>
<text x="48.7" y="105.2" transform="rotate(-90 48.7 105.2)">2</text>
<text x="9.2" y="110.4">1</text>
<text x="9.2" y="112.1">2</text>
</g>
<g font-size="1.4" fill="#000080">
<text x="13" y="15.9">R1</text>
<text x="13" y="17.5">10K</text>
<text x="40.6" y="17.5">C1</text>
<text x="55.3" y="17">C2</text>
<text x="39" y="20.7">0.1uF</text>
<text x="53.6" y="22.4">0.1uF</text>
<text x="3.2" y="28.9">SW1</text>
<text x="13" y="24">C3</text>
<text x="43.9" y="27.3">U1</text>
<text x="76.4" y="26.8">PORT1</text>
<text x="113.8" y="27.3">R2</text>
<text x="113.8" y="28.9">33E</text>
<text x="3.2" y="32.2">Reset</text>
<text x="13" y="30.5">0.1uF</text>
<text x="22.8" y="30.5">C4</text>
<text x="26" y="30.5">18pF</text>
<text x="32.5" y="30.5">7.2728MHz</text>
<text x="105.7" y="35.4">J1</text>
<text x="22.8" y="40.3">C5</text>
<text x="26" y="40.3">18pF</text>
<text x="33.3" y="37">Y1</text>
<text x="81.3" y="38.6">BP8</text>
<text x="89.4" y="38.6">J2</text>
<text x="125.1" y="40.3">R3</text>
<text x="156.9" y="40.3">LS1</text>
<text x="198.3" y="41.9">J3</text>
<text x="6.5" y="44.6">J4</text>
<text x="27.6" y="43.5">C6</text>
<text x="30.9" y="43.5">0.1uF</text>
<text x="125.1" y="43.5">10K POT</text>
<text x="107.3" y="51.6">LCD 16*2</text>
<text x="138.2" y="53.3">R4</text>
<text x="143" y="53.3">1K</text>
<text x="152.8" y="48.4">BUZZER</text>
<text x="78" y="56.6">J5</text>
<text x="89.4" y="59.8">CON9</text>
<text x="151.1" y="54.9">Q1</text>
<text x="151.1" y="56.6">BC547</text>
<text x="191.8" y="54.9">GSM MODEM</text>
<text x="6.5" y="63">PORT1</text>
<text x="16.3" y="69.5">R5</text>
<text x="159.3" y="69.5">D1</text>
<text x="199.9" y="67.9">J6</text>
<text x="16.3" y="72.8">1K</text>
<text x="56.9" y="77.6">ATMEGA32A</text>
<text x="78" y="74.4">CON7</text>
<text x="157.6" y="72.8">1N4007</text>
<text x="175.5" y="77.6">RELAY DPDT</text>
<text x="182" y="74.4">LS2</text>
<text x="16.3" y="79.2">LD1</text>
<text x="16.3" y="82.5">LED</text>
<text x="152.8" y="80.9">R6</text>
<text x="157.6" y="80.9">1K</text>
<text x="165.8" y="82.5">Q2</text>
<text x="193.5" y="80.9">GPS RECEIVER</text>
<text x="165.8" y="84.2">BC547</text>
<text x="21.1" y="97.2">D2</text>
<text x="26" y="97.2">1N4007</text>
<text x="45.5" y="97.2">U2</text>
<text x="48.8" y="97.2">LM7805</text>
<text x="73.2" y="102">R7</text>
<text x="73.2" y="105.3">1K</text>
<text x="100.8" y="103.6">R8</text>
<text x="100.8" y="105.3">10K</text>
<text x="141.4" y="103.6">R9</text>
<text x="141.4" y="105.3">10K</text>
<text x="4.8" y="108">J7</text>
<text x="26" y="111.8">C7</text>
<text x="37.3" y="111.8">C8</text>
<text x="60.1" y="111.8">C9</text>
<text x="65" y="111.8">C10</text>
<text x="73.2" y="111.8">LD2</text>
<text x="100.8" y="111.8">C11</text>
<text x="141.4" y="111.8">C12</text>
<text x="4.8" y="116.7">PBT2</text>
<text x="39" y="115.1">0.1uF</text>
<text x="55.3" y="115.1">0.1uF</text>
<text x="73.2" y="115.1">LED</text>
<text x="100.8" y="118.3">0.1uF</text>
<text x="141.4" y="118.3">0.1uF</text>
<text x="35.5" y="121.2" transform="rotate(-90 35.5 121.2)">100uF-25V</text>
<text x="66.4" y="120.3" transform="rotate(-90 66.4 120.3)">10uF-25V</text>
<text x="92.4" y="123.5" transform="rotate(-90 92.4 123.5)">FRONT COLLISION SW1</text>
<text x="133" y="123.9" transform="rotate(-90 133 123.9)">BACK COLLISION SW1</text>
</g>
<g font-size="1.4" fill="#f00">
<text x="14.6" y="22.2">RST1</text>
<text x="68.2" y="28.7">ADC0</text>
<text x="68.2" y="35.2">ADC4</text>
<text x="68.2" y="33.6">ADC3</text>
<text x="68.2" y="30.3">ADC1</text>
<text x="68.2" y="32">ADC2</text>
<text x="68.2" y="36.8">ADC5</text>
<text x="68.2" y="40.1">ADC7</text>
<text x="68.2" y="38.4">ADC6</text>
<text x="82.9" y="41.9">PD7</text>
<text x="37.3" y="46.6">PB0</text>
<text x="68.2" y="46.6">PC2</text>
<text x="68.2" y="43.3">SCL</text>
<text x="68.2" y="45">SDA</text>
<text x="95.9" y="45">PB3</text>
<text x="95.9" y="43.3">PB2</text>
<text x="37.3" y="48.3">PB1</text>
<text x="37.3" y="49.9">PB2</text>
<text x="37.3" y="51.5">PB3</text>
<text x="37.3" y="53.1">PB4</text>
<text x="68.2" y="51.5">PC5</text>
<text x="68.2" y="49.9">PC4</text>
<text x="68.2" y="53.1">PC6</text>
<text x="68.2" y="48.3">PC3</text>
<text x="30.9" y="58">SCK</text>
<text x="37.3" y="54.7">PB5</text>
<text x="37.3" y="56.4">PB6</text>
<text x="37.3" y="58">PB7</text>
<text x="68.2" y="59.6">RXD</text>
<text x="68.2" y="54.7">PC7</text>
<text x="95.9" y="54.7">PB4</text>
<text x="95.9" y="58">PB6</text>
<text x="95.9" y="59.6">PB7</text>
<text x="95.9" y="56.4">PB5</text>
<text x="130" y="54.7">PC1</text>
<text x="35.7" y="64.5">RST1</text>
<text x="68.2" y="62.8">INT0</text>
<text x="68.2" y="61.2">TXD</text>
<text x="68.2" y="64.5">INT1</text>
<text x="170.7" y="64.5">TXD</text>
<text x="8.1" y="66.1">PC0</text>
<text x="68.2" y="67.9">PD5</text>
<text x="68.2" y="69.3">PD6</text>
<text x="68.2" y="71">PD7</text>
<text x="68.2" y="66.3">PD4</text>
<text x="170.7" y="69.3">RXD</text>
<text x="147.9" y="82.4">PC7</text>
<text x="102.4" y="110">INT0</text>
<text x="143" y="110">INT1</text>
</g>
<g font-size="1.4" fill="#004080">
<text x="55.2" y="29.9">(ADC0)PA0</text>
<text x="47.8" y="32.7" transform="rotate(-90 47.8 32.7)">AVCC</text>
<text x="52.7" y="31.7" transform="rotate(-90 52.7 31.7)">VCC</text>
<text x="55.2" y="31.6">(ADC1)PA1</text>
<text x="55.2" y="33.2">(ADC2)PA2</text>
<text x="55.2" y="34.8">(ADC3)PA3</text>
<text x="44.7" y="38">XTAL1</text>
<text x="44.7" y="39.7">XTAL2</text>
<text x="55.2" y="36.4">(ADC4)PA4</text>
<text x="55.2" y="38">(ADC5)PA5</text>
<text x="55.2" y="39.7">(ADC6)PA6</text>
<text x="55.2" y="41.3">(ADC7)PA7</text>
<text x="44.7" y="44.5">AREF</text>
<text x="44.7" y="47.8">PB0</text>
<text x="56" y="46.1">(SDA)PC1</text>
<text x="56.1" y="44.5">(SCL)PC0</text>
<text x="56.1" y="47.8">(TCK)PC2</text>
<text x="199.1" y="46.1">1</text>
<text x="199.1" y="47.8">2</text>
<text x="44.7" y="49.4">PB1</text>
<text x="44.7" y="51.1">(AIN0)PB2</text>
<text x="44.7" y="52.7">(AIN1)PB3</text>
<text x="59.9" y="49.4">PC3</text>
<text x="59.9" y="51.1">PC4</text>
<text x="59.9" y="52.7">PC5</text>
<text x="199.1" y="49.4">3</text>
<text x="199.1" y="51.1">4</text>
<text x="44.7" y="54.3">PB4</text>
<text x="44.7" y="56">PB5</text>
<text x="44.7" y="57.6">PB6</text>
<text x="44.7" y="59.2">(SCK)PB7</text>
<text x="59.9" y="54.3">PC6</text>
<text x="59.9" y="56">PC7</text>
<text x="44.7" y="65.7">RESET</text>
<text x="56" y="60.8">(RXD)PD0</text>
<text x="56" y="64.1">(INT0)PD2</text>
<text x="56" y="65.7">(INT1)PD3</text>
<text x="56.1" y="62.4">(TXD)PD1</text>
<text x="55.1" y="67.3">(OC1B)PD4</text>
<text x="55.1" y="68.9">(OC1A)PD5</text>
<text x="55.7" y="70.5">(ICP1)PD6</text>
<text x="46.1" y="73.9" transform="rotate(-90 46.1 73.9)">AGND</text>
<text x="47.8" y="73.9" transform="rotate(-90 47.8 73.9)">GND</text>
<text x="56" y="72.2">(OC2)PD7</text>
<text x="200.7" y="72.2">1</text>
<text x="200.7" y="73.8">2</text>
<text x="200.7" y="75.4">3</text>
<text x="200.7" y="77">4</text>
<text x="44.7" y="99.8">VIN</text>
<text x="49.4" y="101.5" transform="rotate(-90 49.4 101.5)">GND</text>
<text x="50.8" y="99.8">VOUT</text>
</g>
<g font-size="1.1">
<text x="22.4" y="1.3">5</text>
<text x="63.9" y="1.3">4</text>
<text x="105.6" y="1.3">3</text>
<text x="147.2" y="1.3">2</text>
<text x="188.8" y="1.3">1</text>
<text x=".4" y="18.5">D</text>
<text x="210.1" y="18.5">D</text>
<text x=".4" y="50.1">C</text>
<text x="210.1" y="50.1">C</text>
<text x=".4" y="81.9">B</text>
<text x="210.1" y="81.9">B</text>
<text x=".4" y="113.5">A</text>
<text x="210.1" y="113.5">A</text>
<text x="22.4" y="129.7">5</text>
<text x="63.9" y="129.7">4</text>
<text x="105.6" y="129.7">3</text>
<text x="147.2" y="129.7">2</text>
<text x="188.8" y="129.7">1</text>
</g>
</svg>
